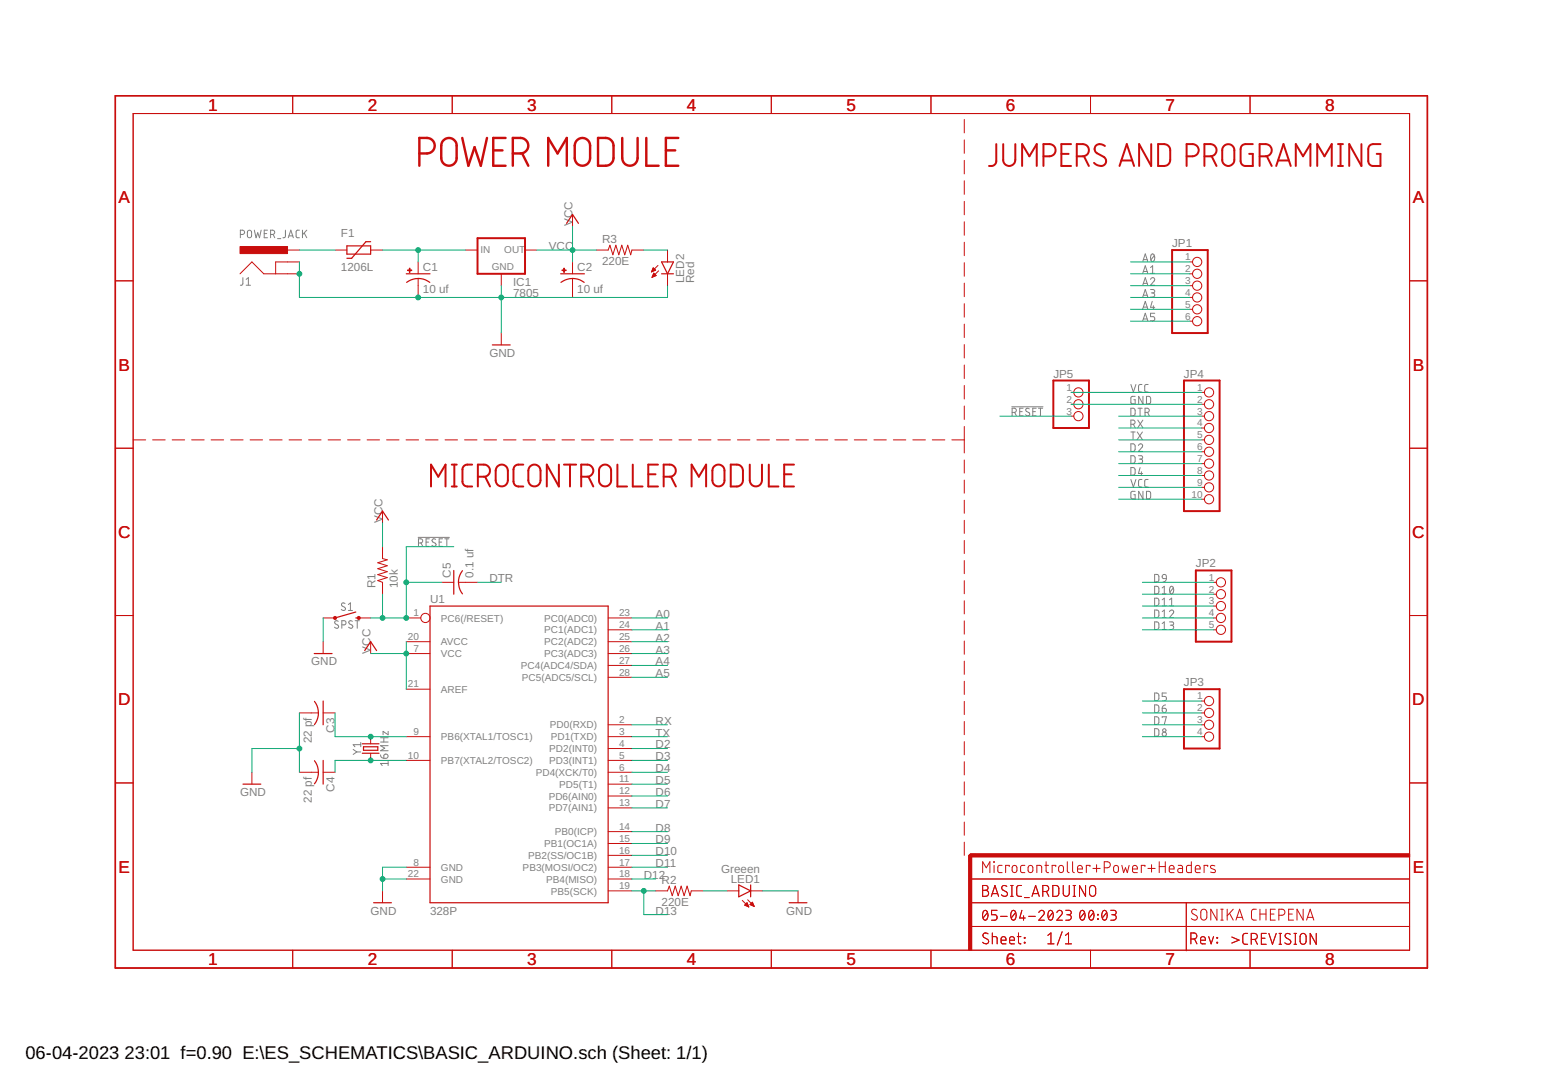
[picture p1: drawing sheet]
<svg xmlns="http://www.w3.org/2000/svg" width="297mm" height="210mm" viewBox="0 0 297 210" stroke-linecap="round" stroke-linejoin="round" font-family="sans-serif">
<g fill="none" stroke="#808080" stroke-width=".19">
<path d="M46.3 45.1h.4a.41 .41 0 0 0 .4-.4 .41 .41 0 0 0-.4-.4h-.4v1.5M46.8 53.5l-.1 1.2-.4 .2M47.4 54.9h.8M47.4 53.8l.4-.3v1.4M47.7 44.4l.3-.1 .4 .3v.8a.4 .4 0 0 1-.4 .4 .4 .4 0 0 1-.4-.4zM49 44.3l.3 1.5 .3-1 .4 1 .3-1.5M50.9 45h.5M51.5 44.3h-.6v1.5h.6M52.1 45.1h.4a.41 .41 0 0 0 .4-.4 .41 .41 0 0 0-.4-.4h-.4v1.5M52.6 45.1l.3 .7M53.4 46h.7M54.9 44.3v1.3l-.4 .2"/>
<path d="M55.5 45.8l.5-1.5 .5 1.5M55.6 45.4h.8M57.6 44.3h-.4l-.2 .4v.9l.2 .2h.4M58.2 44.3v1.5M58.6 44.9l.5 .9M59.1 44.3l-.9 .9M220 50.4l.5-1.5 .5 1.5M220 52.6l.5-1.4 .5 1.4M220 54.9l.5-1.4 .5 1.4M220 57.2l.5-1.4 .5 1.4M220 59.5l.5-1.5 .5 1.5M220.1 50h.8"/>
<path d="M220.1 52.3h.8M220.1 54.6h.8M220.1 56.9h.8M220.1 59.1h.8M221.5 53.8a.4 .4 0 0 1 .6-.3 .4 .4 0 0 1 .1 .6l-.7 .8h.8M221.5 55.8h.5l.3 .2-.2 .4h-.5M221.5 51.5l.4-.3v1.4M221.5 52.6h.8M221.7 49l.2-.1a.86 .86 0 0 1 0 1.5 .9 .9 0 0 1-.2-1.4zM221.8 58l-.3 1.2h.8M221.9 56.4a.4 .4 0 0 1 .4 .4 .4 .4 0 0 1-.4 .4h-.4M222 58.9v.6"/>
<path d="M222.2 49.2l-.6 .8M194.8 78.3h6M194.8 79.4h.5a.4 .4 0 0 0 .4-.4 .4 .4 0 0 0-.4-.4h-.5v1.5M195.3 79.4l.4 .7M196.3 79.3h.5M197 78.6h-.7v1.5h.7M198.1 78.7a.37 .37 0 0 0-.5 0 .37 .37 0 0 0 0 .5l.5 .3a.35 .35 0 0 1 .1 .4 .35 .35 0 0 1-.5 .2l-.3-.2M198.8 79.3h.5M199.5 78.6h-.7v1.5h.7M199.9 78.6h.8M200.3 78.6v1.5M217.7 78.6h.6l.2 .3v.8l-.2 .4h-.6z"/>
<path d="M217.7 74l.5 1.5 .5-1.5M218.5 76.3h-.6l-.2 .2v1l.2 .3h.6v-.8h-.2M219.1 78.6h.8M219.5 78.6v1.5M219.8 74l-.4 .1-.2 .3v.9l.2 .2h.4M220 61.8l.5-1.5 .5 1.5M220 76.3v1.5l-.8-1.5v1.5M220.1 61.4h.8M220.4 79.4h.4a.4 .4 0 0 0 .5-.4 .4 .4 0 0 0-.5-.4h-.4v1.5M220.7 76.3h.6l.2 .3v.9l-.2 .3h-.6zM220.9 79.4l.4 .7M221 74l-.4 .1-.2 .3v.9l.2 .2h.4"/>
<path d="M222.3 60.3h-.8v.7h.5a.41 .41 0 0 1 .3 .4 .41 .41 0 0 1-.3 .4h-.5M217.7 81.7h.4a.4 .4 0 0 0 .4-.4 .4 .4 0 0 0-.4-.4h-.4v1.5M217.7 85.5h.6l.2 .2v.8l-.2 .4h-.6zM217.7 87.8h.6l.2 .2v.8l-.2 .4h-.6zM217.7 90l.6 .1 .2 .2v.8l-.2 .4h-.6zM217.7 92.3l.5 1.5 .5-1.5M217.7 83.2h.8M218.1 83.2v1.4M218.2 81.7l.3 .7M218.5 94.6h-.6l-.2 .2v1l.2 .3h.6v-.8h-.2M218.9 83.2l1 1.4M219 80.9l1 1.5"/>
<path d="M219.2 85.8a.41 .41 0 0 1 .5-.3 .41 .41 0 0 1 .2 .6l-.7 .8h.8M219.2 87.8h.6l.2 .2-.2 .4h-.5M219.5 90l-.3 1.2h.8M219.6 88.4a.4 .4 0 0 1 .4 .4 .4 .4 0 0 1-.4 .4h-.4M219.7 90.8v.7M219.8 92.3l-.4 .1-.2 .2v1l.2 .2h.4M219.9 83.2l-1 1.4M220 80.9l-1 1.5M220 94.6v1.5l-.8-1.5v1.5M220.7 94.6h.6l.2 .3v.9l-.2 .2-.6 .1zM221 92.3l-.4 .1-.2 .2v1l.2 .2h.4M65.1 119.7a.37 .37 0 0 0-.6-.1 .37 .37 0 0 0 .1 .5l.4 .3a.34 .34 0 0 1 .1 .4 .34 .34 0 0 1-.4 .2l-.3-.2"/>
<path d="M66.4 116.2a.37 .37 0 0 0-.5-.1 .37 .37 0 0 0 0 .6l.4 .2a.34 .34 0 0 1 .2 .5 .34 .34 0 0 1-.5 .1l-.3-.2M67.1 116.4l.4-.3v1.5M67.1 117.6h.8M67.8 119.7l-.2-.2a.34 .34 0 0 0-.4 .2 .34 .34 0 0 0 .1 .4l.5 .3a.36 .36 0 0 1 0 .5 .36 .36 0 0 1-.6 0l-.1-.1M68.4 119.5h.8M68.8 119.5v1.5M80.5 103.5h6M80.6 104.6h.4a.4 .4 0 0 0 .4-.4 .4 .4 0 0 0-.4-.4h-.4v1.4M81 104.6l.4 .6M82 104.4h.5M82.7 103.8h-.7v1.4h.7M83.9 103.9a.37 .37 0 0 0-.6-.1 .37 .37 0 0 0 0 .6l.5 .2a.39 .39 0 0 1-.1 .6 .39 .39 0 0 1-.6-.2"/>
<path d="M84.5 104.4h.5M85.2 103.8h-.7v1.4h.7M85.6 103.8h.8M86 103.8v1.4M222.3 119.8h.5l.3 .2v.8l-.3 .4h-.5zM222.3 110.6h.5l.3 .3v.8l-.3 .3-.5 .1zM222.3 112.9h.5l.3 .2v.9l-.3 .3-.5 .1zM222.3 115.2h.5l.3 .2v.8l-.3 .4h-.5zM222.3 117.5h.5l.3 .2v.8l-.3 .4h-.5zM223.7 113.2l.4-.3v1.5M223.7 115.5l.4-.3v1.4M223.7 117.8l.4-.3v1.4"/>
<path d="M223.7 114.4h.8M223.7 116.6h.8M223.7 118.9h.8M223.9 110.7l.2-.1 .3 .1 .1 .7-.7-.1-.1-.3zM224.5 111.4l-.2 .6-.4 .1M225.1 119.8h.7l.1 .2-.1 .4h-.5M225.1 117.8a.4 .4 0 0 1 .6-.3 .4 .4 0 0 1 .1 .6l-.7 .8h.9M225.1 116.6h.9M225.1 115.5l.5-.3v1.4M225.3 113l.3-.1a.86 .86 0 0 1 0 1.5 .93 .93 0 0 1-.3-1.4zM225.9 113.2l-.7 .8M65.8 120.3h.4a.4 .4 0 0 0 .4-.4 .4 .4 0 0 0-.4-.4h-.4v1.5"/>
<path d="M222.3 133.5h.5l.3 .2v.8l-.3 .4h-.5zM222.3 135.7l.5 .1 .3 .2v.8l-.3 .4h-.5zM222.3 138l.5 .1 .3 .2v.8l-.3 .4h-.5zM223.7 136.4h.5a.41 .41 0 0 1 .3 .5 .41 .41 0 0 1-.4 .3 .41 .41 0 0 1-.4-.4zM223.7 121.2h.8M223.7 120.1l.4-.3v1.4M223.7 138.2v-.2h.8l-.4 1.5M224.4 135.7l-.4 .2-.3 .5M224.5 133.5h-.8v.6h.5a.42 .42 0 0 1 .3 .4 .42 .42 0 0 1-.3 .4h-.5M225.6 120.4a.41 .41 0 0 1 .4 .4 .41 .41 0 0 1-.4 .4h-.5M68 144.3l.7 .5M68.7 144.8l-.7 .5"/>
<path d="M68.7 144.8h.7M69.4 143.4h-1.4l.3 .4M69.4 143v.8M73.3 145.4l.1 .4 .5 .2M73.3 142.9h1.4M73.3 142.1h1.4M73.9 142.1v.8M74 145.3a.42 .42 0 0 1 .7 .2 .42 .42 0 0 1-.4 .5h-.4zM74.7 147h-1.4l.3 .4M74.7 140.8v.7l-1-.7v.7M74.7 146.6v.8M74.7 143.6h-1.4l.8 .5-.8 .5h1.4"/>
<path d="M222.3 140.3l.5 .1 .3 .2v.8l-.3 .4h-.5z"/>
<circle cx="224.1" cy="141.4" r=".4"/>
<circle cx="224.1" cy="140.7" r=".33"/>
</g>
<g fill="none" stroke="#c90d0c" stroke-width=".19">
<path d="M56.3 18.4v3.5M87.1 18.4v3.5M117.8 18.4v3.5M148.5 18.4v3.5M179.2 18.4v3.5M209.9 18.4v3.5M240.6 18.4v3.5M25.6 21.9h245.8v161.1h-245.8zM185.6 23v2.6M185.6 26.9v2.6M185.6 30.9v2.6M185.6 34.8v2.6"/>
<path d="M185.6 38.8v2.6M22.2 54.1h3.4M46.2 52.7l2.3-2.3 2.3 2.3h6.8M55.4 48.2h2.2M57.6 50.4h-4.5v2.3M64.5 48.2h2.3M71.4 48.2h2.2M80.5 50.4v2.3M80.5 53.6v3.7M89.6 48.2h2.3M96.5 52.7v2.3M101.1 48.2h2.3"/>
<path d="M110.2 41.3v2.3M110.2 50.4v2.3M110.2 53.6v3.7M114.8 48.2h2.3l.3-1 .6 1.9 .6-1.9 .5 1.9 .6-1.9 .6 1.9 .5-1.9 .6 1.9 .2-.9h2.3M125.5 52.3h.1M125.5 52.2h.4M125.5 52.1h.6M125.6 53.3h.1M125.6 52h.6M125.6 53.2h.3M125.6 51.9h.4M125.6 53.1h.6"/>
<path d="M125.7 51.8h.2M125.7 53h.6M125.7 51.6h.1M125.7 52.9h.5M125.8 51.6l.4 .4-.8 .4zM125.8 52.8h.3M125.8 52.7h.2M125.9 52.6l.4 .5-.8 .3zM126.7 51.1l-1.3 1.3M126.8 52.2l-1.3 1.2M128.5 48.2v2.2M128.5 52.7v2.3"/>
<path d="M185.6 42.7v2.6M185.6 46.7v2.5M185.6 50.6v2.6M185.6 54.5v2.6M185.6 58.5v2.6M229.1 52.7h.5M229.1 50.4h.5M229.1 55h.5M229.1 57.3h.5M229.1 59.6h.5M271.4 54.1h3.4M96.5 64.1v2.3"/>
<path d="M185.6 62.4v2.6M185.6 66.4v2.5M185.6 70.3v2.6M185.6 74.2v2.6M185.6 78.2v2.6M206.2 75.6h.5M206.2 77.9h.5M229.1 61.8h.5M231.4 75.6h.5M231.4 77.9h.5M22.2 86.3h3.4M25.6 84.7h2.4"/>
<path d="M29.4 84.7h2.4M33.1 84.7h2.4M36.9 84.7h2.4M40.6 84.7h2.5M44.4 84.7h2.4M48.2 84.7h2.3M51.9 84.7h2.4M55.6 84.7h2.5M59.4 84.7h2.4M63.2 84.7h2.4M66.9 84.7h2.4M70.7 84.7h2.4"/>
<path d="M73.6 98.4v2.3M74.4 84.7h2.4M78.2 84.7h2.4M81.9 84.7h2.4M85.7 84.7h2.4M89.4 84.7h2.4M93.2 84.7h2.4M96.9 84.7h2.4M100.7 84.7h2.4M104.4 84.7h2.4M108.2 84.7h2.4M112 84.7h2.3"/>
<path d="M115.7 84.7h2.4M119.4 84.7h2.5M123.2 84.7h2.4M127 84.7h2.3M130.7 84.7h2.4M134.5 84.7h2.4M138.2 84.7h2.4M142 84.7h2.4M145.7 84.7h2.4M149.5 84.7h2.4M153.2 84.7h2.4M157 84.7h2.4"/>
<path d="M160.7 84.7h2.4M164.5 84.7h2.4M168.2 84.7h2.4M172 84.7h2.4M175.7 84.7h2.4M179.5 84.7h2.4M183.2 84.7h2.4M185.6 82.1v5.1M185.6 88.6v2.5M185.6 92.5v2.5M185.6 96.3v2.5M206.2 80.1h.5"/>
<path d="M231.4 84.7h.5M231.4 80.1h.5M231.4 82.4h.5M231.4 87h.5M231.4 89.3h.5M231.4 91.6h.5M231.4 93.9h.5M231.4 96.1h.5M271.4 86.3h3.4M22.2 118.5h3.4M62.2 119h2.3M69.1 119h2.3"/>
<path d="M73.6 105.3v2.3l.9 .2-1.8 .6 1.8 .5-1.8 .6 1.8 .6-1.8 .6 1.8 .5-1.8 .6 .9 .3v2.3M78.2 119h2.8M85.1 112.1h2.3M88.3 112.1h3.6M117.1 119h4.5M185.6 100.2v2.5M185.6 104.1v2.5M185.6 107.9v2.6M185.6 111.8v2.5M185.6 115.7v2.5M185.6 119.6v2.5M233.6 119h.5"/>
<path d="M233.6 112.1h.5M233.6 114.4h.5M233.6 116.7h.5M271.4 118.5h3.4M57.6 137.3h3.7M62.2 137.3h2.3M62.2 123.6v2.3M71.4 123.6v2.3M78.2 125.9h4.6M78.2 132.7h4.6M78.2 123.6h4.6M117.1 125.9h4.5"/>
<path d="M117.1 123.6h4.5M117.1 139.6h4.5M117.1 130.4h4.5M117.1 128.1h4.5M117.1 121.3h4.5M185.6 123.4v2.6M185.6 127.3v2.6M185.6 131.2v2.5M185.6 135.1v2.5M185.6 138.9v2.6M231.4 139.6h.5M231.4 137.3h.5"/>
<path d="M231.4 135h.5M233.6 121.3h.5M22.2 150.8h3.4M48.5 148.7v2.3M57.6 148.7h3.7M62.2 148.7h2.3M71.4 141.9v1.3M71.4 145.1v1.3M78.2 146.4h4.6M78.2 141.9h4.6M117.1 146.4h4.5M117.1 141.9h4.5"/>
<path d="M117.1 155.6h4.5M117.1 153.3h4.5M117.1 151h4.5M117.1 148.7h4.5M117.1 144.1h4.5M185.6 142.8v2.6M185.6 146.7v2.5M185.6 150.6v2.5M185.6 154.4v2.6M185.6 158.3v2.5M231.4 141.9h.5M271.4 150.8h3.4"/>
<path d="M73.6 171.6v2.2M78.2 167h4.6M78.2 169.3h4.6M117.1 171.6h4.5M117.1 167h4.5M117.1 169.3h4.5M117.1 164.7h4.5M117.1 162.4h4.5M117.1 160.1h4.5M126.2 171.6h2.3l.3-1 .6 1.9 .6-1.9 .6 1.9 .5-1.9 .6 1.9 .6-1.9 .5 1.9 .3-.9h2.3M139.9 171.6h2.3M142.9 173.4l1.2 1.2"/>
<path d="M143.4 174.3l.7 .3M143.4 174.3l.4-.5 .3 .8M143.4 174.3h.6M143.4 174.2h.6M143.6 174.1h.3M143.6 174.4h.5M143.7 174h.2M143.8 173.9h.1M143.9 174.5h.2M143.9 173.3l1.3 1.2M144.1 174.6h.1M144.4 174.2l.4-.5 .4 .8z"/>
<path d="M144.4 174.2h.6M144.5 174.1h.5M144.5 171.6h2.3M144.6 174h.3M144.7 174.3h.4M144.7 173.9h.2M144.8 173.8h.1M144.9 174.4h.2M145.2 174.5h.1M153.6 171.6v2.2M185.6 162.2v2.5M186.8 169.3h84.6"/>
<path d="M186.8 178.4h84.6M186.8 173.8h84.6M189.2 170.5h.5a.47 .47 0 0 1 .5 .5 .47 .47 0 0 1-.5 .4 .58 .58 0 0 1 .6 .6 .58 .58 0 0 1-.6 .6h-.5zM189.2 171.4h.5M189.2 168v-2.1l.7 1.2 .7-1.2v2.1M189.4 175.4l.1-.1a.77 .77 0 0 1 .7 1.2l-.1 .2a.46 .46 0 0 1-.4 .5 .46 .46 0 0 1-.5-.5v-.7zM190.1 175.7l-.8 1.1M190.2 179.8a.52 .52 0 0 0-.8-.1 .52 .52 0 0 0 0 .8l.7 .4a.53 .53 0 0 1 .1 .8 .53 .53 0 0 1-.8-.1l-.2-.1M190.8 172.6l.7-2.1 .7 2.1M191 172.1h1.1M191 179.7v2.1M191.3 165.9l.1 .2z"/>
<path d="M191.4 166.6v1.4M191.9 175.3h-1v.8h.6a.54 .54 0 0 1 .4 .6 .54 .54 0 0 1-.4 .5h-.6M192.6 176.5h1.3M192.9 166.6l-.6 .1-.2 .3v.8l.2 .2h.6M193.8 170.7a.52 .52 0 0 0-.8-.1 .52 .52 0 0 0 .1 .8l.6 .3a.53 .53 0 0 1 .1 .8 .53 .53 0 0 1-.8 0l-.2-.2M194.3 166.9v-.3h-.7v1.4M194.6 172.6h.4M194.6 170.5h.4M194.8 175.4l.1-.1a.77 .77 0 0 1 .7 1.2v.2a.47 .47 0 0 1-.5 .5 .47 .47 0 0 1-.5-.5v-.7zM194.8 170.5v2.1M195 166.8l.3-.2a.44 .44 0 0 1 .5 .5v.5a.47 .47 0 0 1-.5 .4 .47 .47 0 0 1-.5-.4zM195.5 175.7l-.8 1.1"/>
<path d="M196.1 179.7v1.8l.4 .3M196.7 170.5h-.5a.44 .44 0 0 0-.5 .5v1.1a.44 .44 0 0 0 .5 .5h.5M196.7 175.3l-.4 1.5h1.1M197 176.4v.8M197.2 172.8h.9M197.3 166.6l-.6 .1-.2 .3v.8l.2 .2h.6M198 166.8l.4-.2a.44 .44 0 0 1 .4 .5v.5a.47 .47 0 0 1-.4 .4 .47 .47 0 0 1-.5-.4zM198 176.5h1.3M198.7 172.6l.7-2.1 .7 2.1M198.8 172.1h1.1M199.6 168v-1.4l.7 .1 .2 .2v1.1M200 175.7a.52 .52 0 0 1 .7-.4 .52 .52 0 0 1 .2 .8l-.9 1.1h1"/>
<path d="M200.7 171.7h.6a.58 .58 0 0 0 .6-.6 .58 .58 0 0 0-.6-.6h-.6v2.1M201.1 166.6h.7M201.4 165.9v1.9l.4 .2M201.4 171.7l.5 .9M202 175.4l.1-.1a.77 .77 0 0 1 .7 1.2l-.1 .2a.46 .46 0 0 1-.5 .5 .46 .46 0 0 1-.4-.5l-.1-.7zM202.7 170.5h.7l.4 .4v1.3l-.4 .4h-.7zM202.7 175.7l-.9 1.1M203.2 166.9v-.3h-.7v1.4M203.5 175.7a.52 .52 0 0 1 .7-.4 .52 .52 0 0 1 .1 .8l-.8 1.1h1M203.9 166.8l.4-.2a.44 .44 0 0 1 .4 .5v.5a.47 .47 0 0 1-.4 .4 .47 .47 0 0 1-.5-.4zM204.5 179.4l-1 2.6M204.7 170.5v1.5a.58 .58 0 0 0 .6 .6 .58 .58 0 0 0 .5-.6v-1.5"/>
<path d="M205.2 175.3h.6a.42 .42 0 0 1 .4 .4 .42 .42 0 0 1-.4 .4h-.4M205.5 165.9v1.9l.3 .2M205.7 176.1a.53 .53 0 0 1 .5 .6 .53 .53 0 0 1-.5 .5h-.5M206.5 165.9v1.8l.1 .2 .2 .1M206.6 172.6h.5M206.6 170.5h.5M206.8 170.5v2.1M207.4 167.3h1a.49 .49 0 0 0-.4-.6 .49 .49 0 0 0-.6 .4l.1 .8 .9 .1M208.1 175.4l.1-.1a.77 .77 0 0 1 .7 1.2l-.1 .2a.46 .46 0 0 1-.4 .5 .46 .46 0 0 1-.5-.5v-.7zM208.8 175.7l-.9 1.1M209 170.5v2.1l-1.2-2.1v2.1M209.8 175.4l.3-.1a1.13 1.13 0 0 1 .4 1.6l-.3 .3a.79 .79 0 0 1-.6-1.2z"/>
<path d="M209.8 166.9v-.3h-.7v1.4M209.9 170.7l.3-.2a.58 .58 0 0 1 .7 .6v.9a.59 .59 0 0 1-.6 .6 .59 .59 0 0 1-.6-.6v-.9zM210.4 167.2h1.4M210.5 175.7l-.8 1.1M211.1 166.5v1.4M211.3 176.1l.1 .1zM211.3 176.9l.1 .1zM212.3 175.4l.3-.1a1.13 1.13 0 0 1 .4 1.6l-.2 .3a.79 .79 0 0 1-.7-1.2zM212.6 167.1h.6a.58 .58 0 0 0 .5-.6 .58 .58 0 0 0-.5-.6h-.6v2.1M213 175.7l-.8 1.1M213.8 175.3h.7a.42 .42 0 0 1 .4 .4 .42 .42 0 0 1-.4 .4h-.5M214.4 176.1a.53 .53 0 0 1 .5 .6 .53 .53 0 0 1-.5 .5h-.6"/>
<path d="M214.5 166.8l.3-.2a.44 .44 0 0 1 .5 .5v.5a.47 .47 0 0 1-.5 .4 .47 .47 0 0 1-.4-.4zM216 166.6l.3 1.4 .4-.9 .3 .9 .4-1.4M218 167.3h.9a.49 .49 0 0 0-.3-.6 .49 .49 0 0 0-.6 .4l.1 .8 .8 .1M220.4 166.9v-.3h-.7v1.4M221 167.2h1.4M221.7 166.5v1.4M223.2 165.9v2.1M223.2 166.9h1.1M224.3 165.9v2.1M225.1 167.3h.9a.49 .49 0 0 0-.3-.6 .49 .49 0 0 0-.6 .4l.1 .8 .8 .1M226.8 166.6l.6 .1 .2 .2v1.1h-.5a.4 .4 0 0 1-.4-.4 .4 .4 0 0 1 .4-.4h.5M228.4 173.8v9.3"/>
<path d="M229.3 165.9v2.1h-.7l-.2-.3v-.8l.2-.2 .7-.1M230.1 167.3h.9a.49 .49 0 0 0-.3-.6 .49 .49 0 0 0-.6 .4l.1 .8 .8 .1M230.4 175.3a.52 .52 0 0 0-.8-.1 .52 .52 0 0 0 0 .8l.7 .3a.52 .52 0 0 1 0 .8 .52 .52 0 0 1-.7 0l-.3-.2M231.3 175.3l.3-.2a.58 .58 0 0 1 .7 .6v.9a.58 .58 0 0 1-.6 .6 .58 .58 0 0 1-.5-.6zM232.5 166.9v-.3h-.7v1.4M233.9 166.8l-.7-.1-.2 .2 .2 .3 .7 .3v.4l-.2 .1-.7-.1M234.3 175.1v2.1l-1.2-2.1v2.1M235 177.2h.5M235 175.1h.5M235.2 175.1v2.1M236.2 175.1v2.1M236.7 175.9l.7 1.3"/>
<path d="M237.4 175.1l-1.2 1.3M237.9 177.2l.7-2.1 .7 2.1M238.1 176.7h1.1M240.2 179.7l-.7 .1-.3 .4 .1 1.4 .2 .2h.7M241.9 175.1h-.7l-.3 .5 .1 1.3 .2 .2 .7 .1M242.5 175.1v2.1M242.5 176h1.2M243.7 175.1v2.1M243.8 179.7h-1v2.1h1M244.3 179.7l.7 2.1 .7-2.1M244.6 176h.7M245.5 175.1h-.9v2.1h.9"/>
<path d="M246.2 176.3h.6a.58 .58 0 0 0 .6-.6 .58 .58 0 0 0-.6-.6h-.6v2.1M246.2 179.7h.5M246.5 179.7v2.1M248.1 176h.7M248.4 179.9a.53 .53 0 0 0-.8-.1 .53 .53 0 0 0 0 .8l.7 .4a.52 .52 0 0 1 0 .8 .52 .52 0 0 1-.8-.1l-.2-.1M249 175.1h-.9v2.1h.9M249.1 179.7h.5M249.4 179.7v2.1M250.4 180a.58 .58 0 0 1 .7-.2 .58 .58 0 0 1 .3 .5v1a.58 .58 0 0 1-.5 .6 .58 .58 0 0 1-.6-.6zM250.9 175.1v2.1l-1.2-2.1v2.1M251.5 177.2l.7-2.1 .7 2.1M251.7 176.7h1.1"/>
<path d="M253.4 179.7v2.1l-1.2-2.1v2.1M56.3 183v3.4M87.1 183v3.4M117.8 183v3.4M148.5 183v3.4M179.2 183v3.4M191 180.4h.7l.2 .2 .1 1.2M192.7 181.1h1a.49 .49 0 0 0-.4-.7 .49 .49 0 0 0-.6 .4l.1 .9 .9 .1M194.4 181.1h.9a.49 .49 0 0 0-.3-.7 .49 .49 0 0 0-.6 .4l.1 .9 .8 .1M195.8 180.4h.7M197.2 180.5l.1 .2zM197.2 181.5l.1 .1z"/>
<path d="M201.7 181.8h1.2M201.7 180.1l.6-.4v2.1M205.1 181.8h1.2M205.1 180.1l.6-.4v2.1M209.9 183v3.4M229.3 180.8h.5a.58 .58 0 0 0 .6-.6 .58 .58 0 0 0-.6-.5h-.5v2.1M230 180.8l.4 1M231.1 181.1h1a.49 .49 0 0 0-.4-.7 .49 .49 0 0 0-.6 .4l.1 .9 .9 .1M232.7 180.4l.5 1.4 .4-1.4M234.3 181.5l.1 .1zM234.3 180.5l.1 .2zM237.1 180.4l1.4 .6-1.4 .6"/>
<path d="M240.6 183v3.4M240.9 180.9h.6a.58 .58 0 0 0 .5-.6 .58 .58 0 0 0-.5-.6h-.6v2.1M241.6 180.9l.5 .9M242.8 180.7h.7M246.2 181.8h.5M249.1 181.8h.5"/>
<circle cx="230.5" cy="52.7" r=".89"/>
<circle cx="230.5" cy="50.4" r=".89"/>
<circle cx="230.5" cy="57.3" r=".89"/>
<circle cx="230.5" cy="59.6" r=".89"/>
<circle cx="230.5" cy="55" r=".89"/>
<circle cx="207.6" cy="75.6" r=".89"/>
<circle cx="207.6" cy="77.9" r=".89"/>
<circle cx="230.5" cy="61.8" r=".89"/>
<circle cx="232.7" cy="77.9" r=".89"/>
<circle cx="232.7" cy="75.6" r=".89"/>
<circle cx="207.6" cy="80.1" r=".89"/>
<circle cx="232.7" cy="80.1" r=".89"/>
<circle cx="232.7" cy="84.7" r=".89"/>
<circle cx="232.7" cy="82.4" r=".89"/>
<circle cx="232.7" cy="87" r=".89"/>
<circle cx="232.7" cy="96.1" r=".89"/>
<circle cx="232.7" cy="89.3" r=".89"/>
<circle cx="232.7" cy="91.6" r=".89"/>
<circle cx="232.7" cy="93.9" r=".89"/>
<circle cx="81.9" cy="119" r=".89"/>
<circle cx="235" cy="119" r=".89"/>
<circle cx="235" cy="112.1" r=".89"/>
<circle cx="235" cy="116.7" r=".89"/>
<circle cx="235" cy="114.4" r=".89"/>
<circle cx="232.7" cy="139.6" r=".89"/>
<circle cx="232.7" cy="137.3" r=".89"/>
<circle cx="232.7" cy="135" r=".89"/>
<circle cx="235" cy="121.3" r=".89"/>
<circle cx="232.7" cy="141.9" r=".89"/>
</g>
<g fill="none" stroke="#c90d0c" stroke-width=".47">
<path d="M80.7 29.5a2.95 2.95 0 0 0 2.4-.3 1.49 1.49 0 0 0 .5-1.6 1.49 1.49 0 0 0-1.4-1h-1.5v5.3M85.3 27.1a1.48 1.48 0 0 1 1.6-.5 1.48 1.48 0 0 1 1 1.4v2.4a1.48 1.48 0 0 1-1.5 1.5 1.48 1.48 0 0 1-1.5-1.5v-2.4zM89 26.6l1.2 5.3 1.2-3.6 1.2 3.6 1.1-5.3M95 29h1.7M97.3 26.6h-2.3v5.3h2.3M98.7 29.5a2.86 2.86 0 0 0 2.4-.3 1.48 1.48 0 0 0 .5-1.6 1.48 1.48 0 0 0-1.4-1h-1.5v5.3M100.5 29.5l1.2 2.4M105.5 31.9v-5.3l1.8 2.9 1.8-2.9v5.3M111.2 26.9a1.48 1.48 0 0 1 1.6-.2 1.48 1.48 0 0 1 .8 1.3v2.4a1.48 1.48 0 0 1-1.5 1.5 1.48 1.48 0 0 1-1.5-1.5l.1-2.7zM115.1 26.6a2.86 2.86 0 0 1 2.4 .3 1.42 1.42 0 0 1 .6 1.1v2.4a1.54 1.54 0 0 1-1.5 1.5h-1.5zM119.8 26.6v3.8a1.48 1.48 0 0 0 1.5 1.5 1.48 1.48 0 0 0 1.4-1.5v-3.8M124.4 26.6v5.3h2.4"/>
<path d="M128.2 29h1.8M130.6 26.6h-2.4v5.3h2.4"/>
</g>
<g fill="none" stroke="#c90d0c" stroke-width=".38">
<path d="M191.8 27.7v3.3l-.3 .7a1.18 1.18 0 0 1-1.1 .3M193.1 27.7v3.1a1.16 1.16 0 0 0 1.2 1.2 1.16 1.16 0 0 0 1.2-1.2v-3.1M196.8 32v-4.3l1.4 2.4 1.4-2.4v4.3M200.9 30.1a2.26 2.26 0 0 0 1.9-.3 1.18 1.18 0 0 0 .3-1.3 1.18 1.18 0 0 0-1.1-.8h-1.1v4.3M204.3 29.6h1.4M206.2 27.7h-1.9v4.3h1.9M207.3 30.1a2.34 2.34 0 0 0 1.9-.3 1.18 1.18 0 0 0 .3-1.3 1.18 1.18 0 0 0-1.1-.8h-1.1v4.3M208.7 30.1l.9 1.9M212.7 28.1a1.13 1.13 0 0 0-1.2-.3 1.13 1.13 0 0 0-.8 .9l.3 .7 1.5 .8a1.01 1.01 0 0 1 .2 1.5 1.01 1.01 0 0 1-1.5 .1l-.6-.4M215.5 32l1.4-4.3 1.4 4.3M215.9 30.9h2.1M221.6 27.7v4.3l-2.3-4.3v4.3"/>
<path d="M222.9 27.7a2.46 2.46 0 0 1 1.9 .3l.5 .7v2.1a1.16 1.16 0 0 1-1.2 1.2h-1.2zM228.4 30.1a2.23 2.23 0 0 0 2-.3 1.18 1.18 0 0 0 .3-1.3 1.18 1.18 0 0 0-1.1-.8h-1.2v4.3M231.9 30.1a2.34 2.34 0 0 0 1.9-.3 1.18 1.18 0 0 0 .3-1.3 1.18 1.18 0 0 0-1.1-.8h-1.1v4.3M233.3 30.1l.9 1.9M235.6 28.2a1.16 1.16 0 0 1 1.3-.4 1.16 1.16 0 0 1 .7 1.1v1.9a1.16 1.16 0 0 1-1.1 1.2 1.16 1.16 0 0 1-1.2-1.2v-2.2zM241.2 27.7l-1.7 .1-.5 .4-.2 .5v2.3l.2 .5 .3 .3 1.9 .2v-2.4h-.7M242.5 30.1a2.34 2.34 0 0 0 1.9-.3 1.18 1.18 0 0 0 .3-1.3 1.18 1.18 0 0 0-1.1-.8h-1.1v4.3M243.9 30.1l.9 1.9M245.7 32l1.4-4.3 1.4 4.3M246 30.9h2.1M249.4 32v-4.3l1.4 2.4 1.5-2.4v4.3M253.6 32v-4.3l1.4 2.4 1.4-2.4v4.3"/>
<path d="M257.6 32h.9M257.6 27.7h.9M258.1 27.7v4.3M262.1 27.7v4.3l-2.4-4.3v4.3M265.7 27.7l-1.6 .1-.6 .4-.1 .5v2.3l.1 .5 .4 .3 1.8 .2v-2.4h-.7M91.9 45.9h9.2v6.8h-9.2zM225.6 48.2h6.9v15.9h-6.9zM202.8 73.3h6.8v9.1h-6.8zM227.9 73.3h6.9v25.1h-6.9zM83 93.7v-4.2l1.4 2.3 1.4-2.3v4.2M87 93.7h.9M87 89.5h.9"/>
<path d="M87.5 89.5v4.2M90.9 89.5a1.61 1.61 0 0 0-1.6 .2l-.3 .7v2.6l.3 .4a1.79 1.79 0 0 0 1.6 .3M92 91.8a2.05 2.05 0 0 0 1.9-.3 1.16 1.16 0 0 0 .4-1.3 1.16 1.16 0 0 0-1.1-.7h-1.2v4.2M93.4 91.8l.9 1.9M95.7 89.9a1.18 1.18 0 0 1 1.3-.4 1.18 1.18 0 0 1 .8 1.1v1.9a1.17 1.17 0 0 1-1.2 1.2 1.17 1.17 0 0 1-1.2-1.2v-1.9zM100.7 89.5h-1.2l-.5 .4-.2 .5v2.3l.3 .7a1.81 1.81 0 0 0 1.6 .3M102 89.9a1.18 1.18 0 0 1 1.3-.4 1.18 1.18 0 0 1 .8 1.1v1.9a1.17 1.17 0 0 1-1.2 1.2 1.17 1.17 0 0 1-1.2-1.2v-1.9zM107.6 89.5v4.2l-2.3-4.2v4.2M108.6 89.5h2.3M109.7 89.5v4.2M111.9 91.8a2.03 2.03 0 0 0 1.9-.3 1.16 1.16 0 0 0 .3-1.3 1.16 1.16 0 0 0-1-.7h-1.2v4.2M113.3 91.8l.9 1.9"/>
<path d="M115.6 89.9a1.16 1.16 0 0 1 1.3-.4 1.16 1.16 0 0 1 .7 1.1v1.9a1.16 1.16 0 0 1-1.1 1.2 1.16 1.16 0 0 1-1.2-1.2v-2.1zM118.9 89.5v4.2h1.8M121.8 89.5v4.2h1.9M124.8 91.3h1.4M126.7 89.5h-1.9v4.2h1.9M127.8 91.8a2.05 2.05 0 0 0 1.9-.3 1.16 1.16 0 0 0 .3-1.3 1.16 1.16 0 0 0-1.1-.7h-1.1v4.2M129.2 91.8l.9 1.9M133.1 93.7v-4.2l1.4 2.3 1.4-2.3v4.2M137.4 89.9a1.16 1.16 0 0 1 1.3-.4 1.16 1.16 0 0 1 .8 1.1v1.9a1.16 1.16 0 0 1-1.2 1.2 1.16 1.16 0 0 1-1.2-1.2v-1.9zM140.7 89.5a2.21 2.21 0 0 1 1.9 .2l.3 .4 .1 .5v1.9a1.19 1.19 0 0 1-1.1 1.2h-1.2zM144.3 89.5v3a1.17 1.17 0 0 0 1.2 1.2 1.17 1.17 0 0 0 1.2-1.2v-3M148 89.5v4.2h1.9"/>
<path d="M151 91.3h1.4M152.8 89.5h-1.8v4.2h1.8M230.2 109.9h6.9v13.7h-6.9zM227.9 132.7h6.9v11.4h-6.9z"/>
</g>
<g fill="none" stroke="#c90d0c" stroke-width=".23">
<path d="M66.8 47.3h4.6v1.6h-4.6zM71.4 46.5h-1l-2.7 3.2h-.9M78.2 52.7h4.6M78.3 54.4a3.7 3.7 0 0 1 4.4 0M107.9 52.7h4.6M108 54.4a3.7 3.7 0 0 1 4.5 0M109.1 43l1.1-1.7 1.2 1.7M127.4 52.7h2.2M127.4 50.4h2.2l-1.1 2.3zM94.8 66.4h3.4M68.5 119h.6M68.5 117.9l-4 1.1"/>
<path d="M72.5 100.1l1.1-1.7 1.2 1.7M82.8 116.7h34.3v57.1h-34.3zM87.4 109.9v4.5M89 109.9a3.6 3.6 0 0 0 0 4.5M60.5 125.9h3.4M60.5 135.1a3.7 3.7 0 0 1 0 4.4M62.2 135v4.6M70.2 125.3l1.2-1.7 1.1 1.7M46.8 151h3.4M60.5 146.5a3.6 3.6 0 0 1 0 4.4M62.2 146.4v4.6M69.7 143.2h3.3"/>
<path d="M69.7 145.1h3.3M70 143.8h2.7v.7h-2.7zM71.9 173.8h3.5M142.2 170.4l2.3 1.2-2.3 1.1zM144.5 170.4v2.3M151.9 173.8h3.4"/>
</g>
<g fill="#c90d0c" stroke="#c90d0c" stroke-width=".19">
<path d="M78.5 52h.8v.1h-.8z"/>
<path d="M78.8 51.6h.1v.9h-.1z"/>
<path d="M108.2 52h.8v.1h-.8z"/>
<path d="M108.5 51.6h.1v.9h-.1z"/>
<path d="M46.2 47.5h9.2v1.3h-9.2z"/>
<path d="M186.5 164.7h.5v18.3h-.5z"/>
<path d="M186.8 164.4h84.6v.6h-84.6z"/>
</g>
<g fill="#c90d0c" stroke="#c90d0c" stroke-width=".19">
<circle cx="64.5" cy="119" r=".3"/>
<circle cx="69.1" cy="119" r=".3"/>
</g>
<path d="M187.9 164.7h-1.1v1.2" fill="none" stroke="#c90d0c" stroke-width=".55"/>
<path d="M22.2 18.4h252.6v168h-252.6z" fill="none" stroke="#c90d0c" stroke-width=".28"/>
<g fill="none" stroke="#0dab76" stroke-width=".19">
<path d="M57.6 48.2h6.9M57.6 50.4v6.9h70.9v-2.3M73.6 48.2h16M80.5 48.2v2.2M96.5 55v9.1M103.4 48.2h11.4M110.2 43.6v6.8M123.9 48.2h4.6M217.6 57.3h11.5M217.6 50.4h11.5M217.6 52.7h11.5M217.6 55h11.5"/>
<path d="M217.6 59.6h11.5M206.2 75.6h25.2M206.2 77.9h25.2M217.6 61.8h11.5M192.5 80.1h13.7M215.3 93.9h16.1M215.3 96.1h16.1M215.3 80.1h16.1M215.3 82.4h16.1M215.3 84.7h16.1M215.3 87h16.1M215.3 89.3h16.1"/>
<path d="M215.3 91.6h16.1M62.2 119v4.6M73.6 100.7v4.6M73.6 114.4v4.6M78.2 112.1h6.9M87.4 105.3h-9.2v13.7h-6.8M91.9 112.1h4.6M121.6 119h6.9M219.9 119h13.7M219.9 112.1h13.7M219.9 114.4h13.7M219.9 116.7h13.7"/>
<path d="M57.6 137.3v11.4M64.5 137.3v4.6h13.7M71.4 125.9h6.8M78.2 123.6v9.1M121.6 125.9h6.9M121.6 121.3h6.9M121.6 123.6h6.9M121.6 128.1h6.9M121.6 130.4h6.9M121.6 139.6h6.9M219.9 121.3h13.7M219.9 139.6h11.5"/>
<path d="M219.9 135h11.5M219.9 137.3h11.5M57.6 144.1h-9.1v4.6M78.2 146.4h-13.7v2.3M121.6 144.1h6.9M121.6 146.4h6.9M121.6 141.9h6.9M121.6 148.7h6.9M121.6 151h6.9M121.6 153.3h6.9M121.6 155.6h6.9M219.9 141.9h11.5"/>
<path d="M73.6 169.3h4.6M78.2 167h-4.6v4.6M121.6 167h6.9M121.6 169.3h4.6M121.6 171.6h4.6M121.6 160.1h6.9M121.6 162.4h6.9M121.6 164.7h6.9M123.9 171.6v4.5h4.6M135.4 171.6h4.5M146.8 171.6h6.8"/>
</g>
<g fill="#0dab76" stroke="#0dab76" stroke-width=".19">
<circle cx="80.5" cy="48.2" r=".47"/>
<circle cx="110.2" cy="48.2" r=".47"/>
<circle cx="78.2" cy="125.9" r=".47"/>
<circle cx="96.5" cy="57.3" r=".47"/>
<circle cx="57.6" cy="52.7" r=".47"/>
<circle cx="80.5" cy="57.3" r=".47"/>
<circle cx="57.6" cy="144.1" r=".47"/>
<circle cx="73.6" cy="169.3" r=".47"/>
<circle cx="71.4" cy="146.4" r=".47"/>
<circle cx="71.4" cy="141.9" r=".47"/>
<circle cx="123.9" cy="171.6" r=".47"/>
<circle cx="73.6" cy="119" r=".47"/>
<circle cx="78.2" cy="119" r=".47"/>
<circle cx="78.2" cy="112.1" r=".47"/>
</g>
<g font-size="3.5">
<text x="4.9" y="204">06-04-2023</text>
<text x="24" y="204">23:01 f=0.90 E:\ES_SCHEMATICS\BASIC_ARDUINO.sch (Sheet: 1/1)</text>
</g>
<g font-size="3.3" fill="#c90d0c">
<text x="40.1" y="21.3">1</text>
<text x="70.8" y="21.3">2</text>
<text x="101.5" y="21.3">3</text>
<text x="132.2" y="21.3">4</text>
<text x="162.9" y="21.3">5</text>
<text x="193.7" y="21.3">6</text>
<text x="224.4" y="21.3">7</text>
<text x="255.1" y="21.3">8</text>
<text x="22.8" y="39.1">A</text>
<text x="272" y="39.1">A</text>
<text x="22.8" y="71.4">B</text>
<text x="272" y="71.4">B</text>
<text x="22.7" y="103.6">C</text>
<text x="271.9" y="103.6">C</text>
<text x="22.7" y="135.8">D</text>
<text x="271.9" y="135.8">D</text>
<text x="22.8" y="168">E</text>
<text x="272" y="168">E</text>
<text x="40.1" y="185.9">1</text>
<text x="70.8" y="185.9">2</text>
<text x="101.5" y="185.9">3</text>
<text x="132.2" y="185.9">4</text>
<text x="162.9" y="185.9">5</text>
<text x="193.7" y="185.9">6</text>
<text x="224.4" y="185.9">7</text>
<text x="255.1" y="185.9">8</text>
</g>
<g font-size="2.2" fill="#808080">
<text x="65.6" y="45.7">F1</text>
<text x="110.2" y="43.6" transform="rotate(-90 110.2 43.6)">VCC</text>
<text x="115.9" y="46.8">R3</text>
<text x="225.6" y="47.6">JP1</text>
<text x="65.6" y="52.3">1206L</text>
<text x="81.4" y="52.1">C1</text>
<text x="105.6" y="48.1">VCC</text>
<text x="111.1" y="52.1">C2</text>
<text x="115.9" y="51.1">220E</text>
<text x="81.4" y="56.5">10 uf</text>
<text x="98.8" y="57.3">7805</text>
<text x="98.8" y="55">IC1</text>
<text x="111.1" y="56.5">10 uf</text>
<text x="131.7" y="54.5" transform="rotate(-90 131.7 54.5)">LED2</text>
<text x="133.6" y="54.5" transform="rotate(-90 133.6 54.5)">Red</text>
<text x="94.2" y="68.7">GND</text>
<text x="202.8" y="72.7">JP5</text>
<text x="227.9" y="72.7">JP4</text>
<text x="73.6" y="100.7" transform="rotate(-90 73.6 100.7)">VCC</text>
<text x="72.3" y="113.3" transform="rotate(-90 72.3 113.3)">R1</text>
<text x="76.6" y="113.3" transform="rotate(-90 76.6 113.3)">10k</text>
<text x="86.8" y="111.2" transform="rotate(-90 86.8 111.2)">C5</text>
<text x="91.1" y="111.2" transform="rotate(-90 91.1 111.2)">0.1 uf</text>
<text x="94.2" y="112.1">DTR</text>
<text x="230.2" y="109.3">JP2</text>
<text x="82.8" y="116">U1</text>
<text x="126.2" y="119">A0</text>
<text x="71.4" y="125.9" transform="rotate(-90 71.4 125.9)">VCC</text>
<text x="126.2" y="121.3">A1</text>
<text x="126.2" y="123.6">A2</text>
<text x="126.2" y="125.9">A3</text>
<text x="59.9" y="128.1">GND</text>
<text x="126.2" y="128.1">A4</text>
<text x="126.2" y="130.4">A5</text>
<text x="227.9" y="132.1">JP3</text>
<text x="60" y="143.2" transform="rotate(-90 60 143.2)">22 pf</text>
<text x="64.4" y="141.1" transform="rotate(-90 64.4 141.1)">C3</text>
<text x="126.2" y="139.6">RX</text>
<text x="126.2" y="141.9">TX</text>
<text x="126.2" y="144.1">D2</text>
<text x="126.2" y="146.4">D3</text>
<text x="126.2" y="148.7">D4</text>
<text x="46.2" y="153.3">GND</text>
<text x="60" y="154.6" transform="rotate(-90 60 154.6)">22 pf</text>
<text x="64.4" y="152.5" transform="rotate(-90 64.4 152.5)">C4</text>
<text x="126.2" y="151">D5</text>
<text x="126.2" y="153.3">D6</text>
<text x="126.2" y="155.6">D7</text>
<text x="126.2" y="160.1">D8</text>
<text x="126.2" y="162.4">D9</text>
<text x="126.2" y="164.7">D10</text>
<text x="126.2" y="167">D11</text>
<text x="123.9" y="169.3">D12</text>
<text x="127.4" y="170.2">R2</text>
<text x="138.9" y="168">Greeen</text>
<text x="140.7" y="170">LED1</text>
<text x="71.4" y="176.1">GND</text>
<text x="82.8" y="176.1">328P</text>
<text x="126.2" y="176.1">D13</text>
<text x="127.4" y="174.5">220E</text>
<text x="151.4" y="176.1">GND</text>
</g>
<g font-size="1.9" fill="#808080">
<text x="92.5" y="48.7">IN</text>
<text x="94.7" y="52">GND</text>
<text x="97.1" y="48.7">OUT</text>
<text x="228.2" y="50.1">1</text>
<text x="228.2" y="52.4">2</text>
<text x="228.2" y="54.7">3</text>
<text x="228.2" y="57">4</text>
<text x="228.2" y="59.3">5</text>
<text x="228.2" y="61.5">6</text>
<text x="205.3" y="75.3">1</text>
<text x="205.3" y="77.5">2</text>
<text x="230.5" y="75.3">1</text>
<text x="230.5" y="77.5">2</text>
<text x="205.3" y="79.8">3</text>
<text x="230.5" y="79.8">3</text>
<text x="230.5" y="82.1">4</text>
<text x="230.5" y="84.4">5</text>
<text x="230.5" y="86.7">6</text>
<text x="230.5" y="89">7</text>
<text x="229.4" y="95.8">10</text>
<text x="230.5" y="91.3">8</text>
<text x="230.5" y="93.5">9</text>
<text x="232.7" y="111.8">1</text>
<text x="79.6" y="118.7">1</text>
<text x="84.9" y="119.7">PC6(/RESET)</text>
<text x="104.8" y="119.7">PC0(ADC0)</text>
<text x="119.2" y="118.7">23</text>
<text x="232.7" y="114.1">2</text>
<text x="232.7" y="116.4">3</text>
<text x="232.7" y="118.7">4</text>
<text x="78.5" y="123.2">20</text>
<text x="79.6" y="125.5">7</text>
<text x="84.9" y="124.3">AVCC</text>
<text x="104.8" y="124.3">PC2(ADC2)</text>
<text x="104.8" y="122">PC1(ADC1)</text>
<text x="119.2" y="125.5">26</text>
<text x="119.2" y="123.2">25</text>
<text x="119.2" y="121">24</text>
<text x="232.7" y="121">5</text>
<text x="84.9" y="126.5">VCC</text>
<text x="100.3" y="128.8">PC4(ADC4/SDA)</text>
<text x="100.5" y="131.1">PC5(ADC5/SCL)</text>
<text x="104.8" y="126.5">PC3(ADC3)</text>
<text x="119.2" y="130.1">28</text>
<text x="119.2" y="127.8">27</text>
<text x="78.5" y="132.4">21</text>
<text x="84.9" y="133.4">AREF</text>
<text x="230.5" y="134.7">1</text>
<text x="230.5" y="137">2</text>
<text x="79.6" y="141.5">9</text>
<text x="84.9" y="142.5">PB6(XTAL1/TOSC1)</text>
<text x="105.8" y="140.3">PD0(RXD)</text>
<text x="106" y="142.5">PD1(TXD)</text>
<text x="119.2" y="143.8">4</text>
<text x="119.2" y="141.5">3</text>
<text x="119.2" y="139.2">2</text>
<text x="230.5" y="139.2">3</text>
<text x="230.5" y="141.5">4</text>
<text x="78.5" y="146.1">10</text>
<text x="84.9" y="147.1">PB7(XTAL2/TOSC2)</text>
<text x="103.1" y="149.4">PD4(XCK/T0)</text>
<text x="105.7" y="147.1">PD3(INT1)</text>
<text x="105.7" y="144.8">PD2(INT0)</text>
<text x="119.2" y="148.4">6</text>
<text x="119.2" y="146.1">5</text>
<text x="105.6" y="154">PD6(AIN0)</text>
<text x="107.6" y="151.7">PD5(T1)</text>
<text x="119.2" y="155.2">13</text>
<text x="119.2" y="153">12</text>
<text x="119.2" y="150.7">11</text>
<text x="105.6" y="156.3">PD7(AIN1)</text>
<text x="106.8" y="160.8">PB0(ICP)</text>
<text x="119.2" y="159.8">14</text>
<text x="79.6" y="166.7">8</text>
<text x="84.9" y="167.7">GND</text>
<text x="100.6" y="167.7">PB3(MOSI/OC2)</text>
<text x="101.6" y="165.4">PB2(SS/OC1B)</text>
<text x="104.8" y="163.1">PB1(OC1A)</text>
<text x="119.2" y="166.7">17</text>
<text x="119.2" y="164.4">16</text>
<text x="119.2" y="162.1">15</text>
<text x="78.5" y="169">22</text>
<text x="84.9" y="170">GND</text>
<text x="105.1" y="170">PB4(MISO)</text>
<text x="106.1" y="172.3">PB5(SCK)</text>
<text x="119.2" y="171.2">19</text>
<text x="119.2" y="169">18</text>
</g>
</svg>
